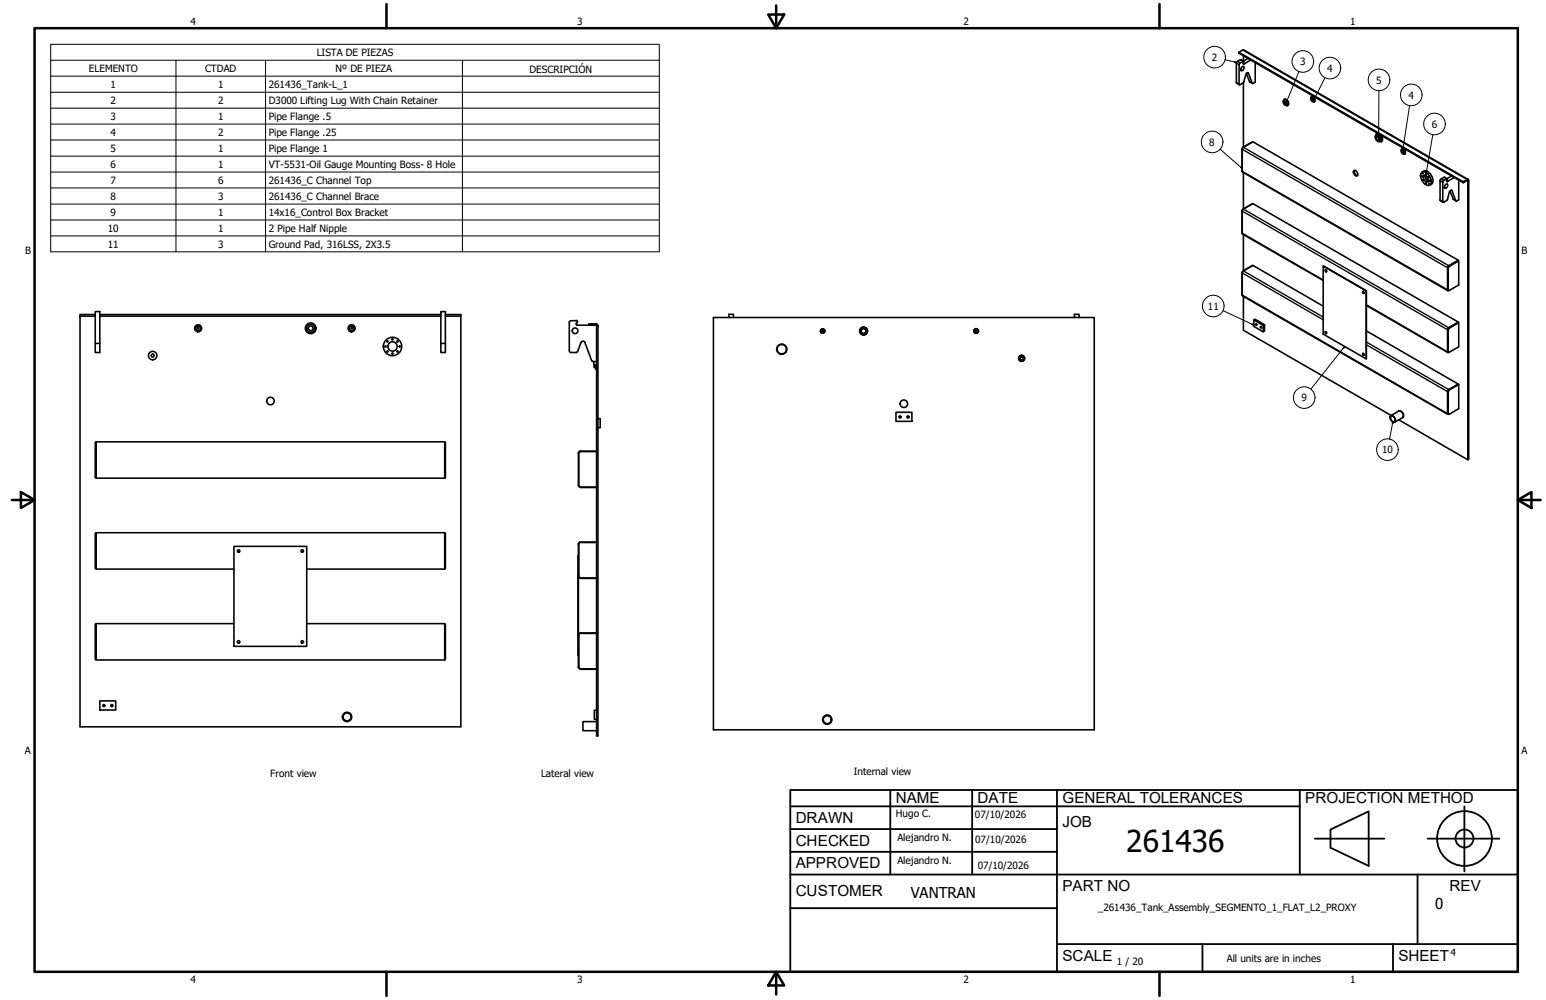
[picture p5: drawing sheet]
<svg xmlns="http://www.w3.org/2000/svg" width="432mm" height="279mm" viewBox="0 0 432 279" stroke-linecap="round" stroke-linejoin="round" font-family="sans-serif">
<!-- layer: Visible (ANSI) -->
<g fill="none" stroke="#000" stroke-width=".44">
<path d="M346 14.6l62.7 36.2M346.8 18.7a.43 .43 0 0 1 .7 .1 .43 .43 0 0 1-.2 .6 .43 .43 0 0 1-.7 .2 .43 .43 0 0 1 .1-.7zM347.3 15.6v1.5M347.3 17.1l-.8-.5-1.2 .9v5.7l.8 .5M348.6 16.3l-1.3 .8M349.3 16.8l-1.9 1.1-.2-.1 .2-.5-.2-.2-.9 .5-.2 .4v5.7l1.3-.7 .6-2.2 .4-.5 .3 .1 1.1 2.8 .8-.2v-5.5M347.3 23.1v18M348.1 20.5l.9 2.3 .8 .5M349.9 39.7l-2.6 1.4M358.5 28.3h.1M358.5 27.9a.88 .88 0 0 1 1 0 .88 .88 0 0 1 .4 .9 .57 .57 0 0 1-.3 .7 .57 .57 0 0 1-.7-.2 1.07 1.07 0 0 1-.4-1.4zM359.1 29.3v.1"/>
<path d="M366.1 27.6a.48 .48 0 0 1 .5-.6 .48 .48 0 0 1 .4 .6 .46 .46 0 0 1 .2 .6 .46 .46 0 0 1-.7 .1M366.1 27.4a.51 .51 0 0 1 .6 .3 .51 .51 0 0 1-.1 .6l-.5-.4zM366.3 27.1a.84 .84 0 0 1 .8 .4 .84 .84 0 0 1-.1 .9M366.4 27.7l.1 .2zM384.2 38a.97 .97 0 0 1 1 .4 .97 .97 0 0 1-.1 1.2 1.24 1.24 0 0 1-.9-1.6zM384.2 37.9a.67 .67 0 0 1 .7-.6 .67 .67 0 0 1 .7 .5 1.09 1.09 0 0 1 0 1.8l-.5-.1 .4-.1M384.4 38.3a.48 .48 0 0 1 .6 .3 .48 .48 0 0 1-.2 .6l-.4-.5zM384.6 37.7l-.3 .2M384.8 37.3l-.3 .1M385.8 37.8a1.15 1.15 0 0 1 0 1.8M347.3 41.1l-.4 .5 .1 6.2M347.3 58.4l-.4 .5 .1 6.2"/>
<path d="M347.3 48.2v10.2M349.9 57l-2.6 1.4M378.1 47.8a.87 .87 0 0 1 .9 .3 .87 .87 0 0 1 0 1 1.11 1.11 0 0 1-.9-1.3zM378.3 47.6a1.08 1.08 0 0 0 .9 1.4M391.4 42.2a.48 .48 0 0 1 .4-.6 .48 .48 0 0 1 .5 .5 .5 .5 0 0 1 .2 .7 .5 .5 0 0 1-.6 .2l-.1-.1M391.5 42a.53 .53 0 0 1 .5 .3 .53 .53 0 0 1-.1 .6 .62 .62 0 0 1-.4-.9zM391.5 41.7a.83 .83 0 0 1 .9 .4 .83 .83 0 0 1-.1 1M391.7 42.4l.1 .1zM397 49.1l.2 .2zM397 48.3a1.59 1.59 0 0 1 2.4 1 1.56 1.56 0 0 1-.4 2.5 2.65 2.65 0 0 1-2-3.5zM397.2 48.1l.5-.3a2.19 2.19 0 0 1 2.4 2v1.3l-.7 .7M397.4 48.4l.1 .2z"/>
<path d="M397.4 50.3l.1 .2zM397.6 49a1.17 1.17 0 0 1 1.2 .6 1.17 1.17 0 0 1-.1 1.3 1.33 1.33 0 0 1-1.1-1.9zM398 49a1.61 1.61 0 0 0 1 1.6M398.1 49l.4 1.1 .5 .4M398.2 48.5l.1 .1zM398.2 51.2l.1 .2zM399 49.3l.2 .2zM399 51.2l.2 .2zM399.4 50.5l.1 .1zM403.7 51.6a.41 .41 0 0 1 .6 0 .41 .41 0 0 1-.1 .6v.1a.43 .43 0 0 1-.7 .3 .43 .43 0 0 1 0-.8zM404.2 50l-.8-.5-1 .5-.2 .4v5.6l.8 .5M405 53.4l.9 2.3 .8 .4"/>
<path d="M405.4 49.1l-1.2 .8M406.1 49.6l-1.9 1.1h-.1l.1-.8-1.2 .8v5.8l1.2-.6 .6-2.2 .5-.6 .3 .2 1 2.8h.3l.5-.3v-5.4M410.1 50.2l-62.7-36.2-1.4 .6v.3l62.7 36.2M347.3 75.6l-.4 .5 .1 6.3M347.3 65.5v10.1M349.9 74.2l-2.6 1.4M369.6 78.4l-22.6-13v-6.5l.2-.4 2.7-1.6 57.4 33.1M369.6 74.4l12 6.9v19l-12-7zM369.6 74.4l12 6.8M370.2 75.4v.3l.3 .2M407.3 72.7l-57.4-33.1-2.8 1.7-.1 6.8 57.4 33.1M407.3 72.8l-2.7 1.4-.3 .5v6.4l.3 .1"/>
<path d="M407.4 72.9l-2.5 1.5-.4 .5v6.1l.3 .2 2.6-1.6v-6.7l-2.7 1.4-.3 .4v6.3l.2 .2M22.4 88.3v114.8h106.3v-114.8M22.4 88.3h4.2M26.6 87.9h-4.2v.4M26.6 87.1h1.3v11.4h-1.3zM26.6 95.9h1.3M27.9 87.9h95.2M27.9 88.3h95.2M123.1 87.1h1.3v11.4h-1.3zM123.1 95.9h1.3M124.4 87.9h4.3v.4M124.4 88.3h4.3"/>
<path d="M159 98l.5 .5h1.4l.4-.3M160.9 89.6h-1.4l-.5 .5v7.9M160.9 89.5l.4 .2-.1 .4M161 90.3l-.1 .4 .4 .2h3.2M161.2 90.1l-.2 .3M161.4 98.2l.9-2.5 .3-.3h.5l.3 .3 1.8 5M166.3 90.8l.4 .4M166.3 90.5h-1.8v.4h1.8l.3 .3M166.3 90.4a.73 .73 0 0 1 .8 .8M166.6 91.2v114.4h.4v-114.4M199.3 88.7h106.3v115.2h-106.3zM203.6 88.7v-.9h1.3v.9"/>
<path d="M300.1 88.7v-.9h1.3v.9M347 82.4v-6.3l.3-.4 2.6-1.5 19.7 11.3M347 82.4v.3l57.4 33.1M347.3 82.8v9.5l41.3 23.8M350.2 89.4l2.6 1.5 .4-.2-2.6-1.5-.4 .2v1.8l2.6 1.5M353.2 90.7v1.8l-.4 .2v-1.8M370.2 92.6v.4l.3 .2M380.6 98.7h.1a.28 .28 0 0 1 .4 .4 .27 .27 0 0 1-.4 .2 .27 .27 0 0 1-.1-.5zM380.7 81.4v.3l.3 .2M380.7 81.4l.3 .3-.1 .3-.3-.3zM380.7 98.7l.1 .5h.2M381.6 81.3v19"/>
<path d="M381.6 85.3l22.8 13.2M381.6 92.5l25.7 14.8M404.6 81.2h.1M404.7 98.4l-.1 .1M407.3 90.1l-2.7 1.5-.3 .3v6.5l.3 .1M407.4 90.2l-2.5 1.4-.4 .6v6l.3 .2 2.6-1.5v-6.7l-3 1.7v6.3l.2 .2M165.3 100.7l.2 .3h1.1M165.9 101v.9h.7M166 102.6v.1M166 101.9v.7M166 102.7l.5 .3M166.4 103.1h.2"/>
<path d="M166.4 103l.1 .1M167 117h.6v2.5h-.6M250.3 115.2h4.4v2.5h-4.4zM388.4 116.2a1.14 1.14 0 0 1 1.3 1.5 .68 .68 0 0 1-.7 .3 .68 .68 0 0 1-.5-.6l-.3-.7zM388.5 116.1l2.2-1.3a1.24 1.24 0 0 1 1.1 1.8l-2.3 1.4M388.5 116.3a.98 .98 0 0 1 1 .5 .98 .98 0 0 1-.1 1.1 1.11 1.11 0 0 1-.9-1.6zM390.7 117.3l19.3 11.2 .2-.2v-77.9l-.2-.3-1.3 .7v.3l1.3-.6v78M407.3 107.4l-2.7 1.4-.3 .5v6.4h.4M407.4 107.4l-2.5 1.5-.4 .6v6l.4 .2 2.5-1.5v-6.8l-3 1.8v6.3l.2 .2M26.9 123.6h-.3v9.9h.3M26.9 123.4h97.3v10.2h-97.3zM124.2 123.6h.2v9.9h-.2"/>
<path d="M161.5 135.6l.1 .3 .5 .2M161.5 126.6v9M161.6 135.4l.2 .5 .5 .2h4.3M161.7 126.8v8.6M162.1 126l-.5 .3-.1 .3M162.1 126h4.5M162.1 136.2h4.5M162.3 126.1l-.5 .2-.2 .5M162.3 126.2h4.3M26.9 149h-.3v9.9h.3M65.3 159h-38.4v-10.2h97.3v10.2h-38.5M65.3 152.7h20.4v27.9h-20.4z"/>
<path d="M124.2 149h.2v9.9h-.2M161.5 152v34.4l.3 .5h.3M161.5 155.3v27.9M161.7 152.2v8.6M162.1 151.4l-.5 .3-.1 .3M162.1 151.4h4.5M162.3 151.5l-.5 .2-.2 .5M162.3 151.6h4.3M26.9 174.4h-.3v9.9h.3M65.3 174.2h-38.4v10.2h97.3v-10.2h-38.5M124.2 174.4h.2v9.9h-.2M161.5 161l.3 .5h.3"/>
<path d="M161.6 160.8l.2 .5 .5 .2h4.3M161.7 177.6v8.6M162.1 176.8l-.5 .3-.1 .3M162.1 161.6h4.5M162.1 176.8h4.5M162.3 176.9l-.5 .2-.2 .5M162.3 177h4.3M27.9 195.8h4.4v2.6h-4.4zM161.6 186.2l.2 .5 .5 .2h4.3M162.1 187h4.5M166.6 198.4h-.6v2.6h.6M166.6 201.6h-3.8v2.6h3.8"/>
<circle cx="359" cy="28.8" r=".27"/>
<circle cx="370.3" cy="75.7" r=".22"/>
<circle cx="42.6" cy="99.3" r=".41"/>
<circle cx="42.6" cy="99.3" r="1.17"/>
<circle cx="55.3" cy="91.7" r=".67"/>
<circle cx="55.3" cy="91.7" r=".16"/>
<circle cx="55.3" cy="91.7" r=".98"/>
<circle cx="86.8" cy="91.7" r="1.49"/>
<circle cx="86.8" cy="91.7" r=".67"/>
<circle cx="86.8" cy="91.7" r="1.11"/>
<circle cx="98.2" cy="91.7" r=".67"/>
<circle cx="98.2" cy="91.7" r=".16"/>
<circle cx="98.2" cy="91.7" r=".98"/>
<circle cx="107.7" cy="96.8" r=".16"/>
<circle cx="108.2" cy="95.4" r=".16"/>
<circle cx="108.2" cy="98.2" r=".16"/>
<circle cx="109.6" cy="98.8" r=".16"/>
<circle cx="109.6" cy="94.8" r=".16"/>
<circle cx="109.6" cy="96.8" r="1.3"/>
<circle cx="109.6" cy="96.8" r="2.57"/>
<circle cx="111" cy="95.4" r=".16"/>
<circle cx="111" cy="98.2" r=".16"/>
<circle cx="111.7" cy="96.8" r=".16"/>
<circle cx="160.6" cy="92.4" r=".79"/>
<circle cx="218.3" cy="97.6" r="1.3"/>
<circle cx="218.3" cy="97.6" r="1.43"/>
<circle cx="229.8" cy="92.5" r=".16"/>
<circle cx="229.8" cy="92.5" r=".6"/>
<circle cx="241.2" cy="92.5" r=".67"/>
<circle cx="241.2" cy="92.5" r="1.11"/>
<circle cx="241.2" cy="92.5" r="1.05"/>
<circle cx="272.6" cy="92.5" r=".16"/>
<circle cx="272.6" cy="92.5" r=".67"/>
<circle cx="272.6" cy="92.5" r=".6"/>
<circle cx="350.9" cy="90.7" r=".18"/>
<circle cx="352.2" cy="91.4" r=".16"/>
<circle cx="370.3" cy="92.9" r=".25"/>
<circle cx="75.5" cy="112" r="1.05"/>
<circle cx="251.4" cy="116.5" r=".29"/>
<circle cx="252.4" cy="112.8" r="1.05"/>
<circle cx="253.6" cy="116.5" r=".29"/>
<circle cx="285.3" cy="100.1" r=".79"/>
<circle cx="285.3" cy="100.1" r=".41"/>
<circle cx="285.3" cy="100.1" r=".86"/>
<circle cx="66.6" cy="154" r=".35"/>
<circle cx="84.4" cy="154" r=".35"/>
<circle cx="66.6" cy="179.4" r=".35"/>
<circle cx="84.4" cy="179.4" r=".35"/>
<circle cx="29" cy="197.1" r=".29"/>
<circle cx="31.2" cy="197.1" r=".29"/>
<circle cx="96.9" cy="200.3" r="1.11"/>
<circle cx="96.9" cy="200.3" r="1.3"/>
<circle cx="231" cy="201.1" r="1.11"/>
<circle cx="231" cy="201.1" r="1.3"/>
</g>
<!-- layer: Visible fina (ANSI) -->
<g fill="none" stroke="#000" stroke-width=".38">
<path d="M345.3 17.7l.8 .4M345.6 17.1l.7 .5M346.5 16.7l.7 .4M347.1 14l62.7 36.2 .2 .3 .2-.1M347.2 17.8l.2 .1M345.3 23.1l.8 .4M348.4 20.3l.3 .1M349 22.8l.8 .4M358.5 28.3a.61 .61 0 0 1 .7 .3 .61 .61 0 0 1-.2 .7 .79 .79 0 0 1-.5-1zM358.6 27.9a1.01 1.01 0 0 1 1 .5 1.01 1.01 0 0 1-.1 1.1l-.4-.2a.61 .61 0 0 0 .1-.7 .61 .61 0 0 0-.7-.3zM358.6 27.8a1.11 1.11 0 0 1 1.1 1.7M384.4 37.8a.61 .61 0 0 1 .7-.3 .61 .61 0 0 1 .5 .5 .78 .78 0 0 1 .3 .8 .78 .78 0 0 1-.5 .6h-.1"/>
<path d="M384.6 37.7a1.11 1.11 0 0 1 .9 1.7M346.9 41.7l.1 .1M346.9 47.6l.1 .1M346.9 59l.1 .1M347 47.9l57.4 33.1M347 41.7l57.4 33.1M347 59l57.4 33.1M347.3 41.1l57.3 33.3M347.3 58.4l57.3 33.2M402.2 50.5l.8 .4M402.2 55.9l.8 .4M402.5 50l.7 .4"/>
<path d="M403.4 49.5l.7 .5M404.1 50.6l.1 .1M405.3 53.1l.3 .2M405.9 55.6l.7 .5M346.9 64.9l.1 .1M346.9 76.3h.1M347 65.2l22.6 13M347 76.3l22.6 13M347.3 75.6l22.3 13M404.4 74.9l.1 .1M404.7 74.3l.2 .1M166.3 90.5v.4"/>
<path d="M166.6 91.2h.4M346.9 82.2h.1M347 82.4l57.4 33.1M381.6 95.6l23 13.3M381.6 85.2l22.8 13M381.6 96.3l22.8 13M404.4 80.8l.1 .1M404.4 92.2l.1 .1M404.4 98.1l.1 .1M404.6 98.4v.1M404.7 91.6h.2M166 101.9v.8"/>
<path d="M166.4 101.9v1.2v-1.2M404.4 109.5l.1 .1M404.4 115.4h.1M404.6 115.7v.1M404.7 108.8l.2 .1M161.5 135.6h.2M161.5 126.6h.2M162.1 126v.2M162.1 136v.2M161.5 152h.2M162.1 151.4v.2M161.5 161h.2"/>
<path d="M161.5 177.4h.2M162.1 161.4v.2M162.1 176.8v.2M161.5 186.4h.2M162.1 186.8v.2"/>
</g>
<circle cx="404.6" cy="81.2" r=".19" fill="#000"/>
<g fill="none" stroke="#000" stroke-width=".28">
<path d="M14.2 16.8v-4.4h169.9v4.4M14.2 16.8h169.9v4.5M14.2 16.8v53.6h169.9v-49.1M49.1 16.8v53.6M74.2 16.8v53.6M129.2 16.8v53.6M342.1 16.7l3.3 .8M344.9 17.2l.5 .3h-.5zM14.2 21.3h169.9M14.2 25.8h169.9M14.2 30.2h169.9M14.2 34.7h169.9"/>
<path d="M14.2 39.1h169.9M359.2 28.4l.3 .1-.3 .5zM362.8 20l-3.6 9M367 27.6l.2 .1-.4 .4zM370.1 21.7l-3.3 6.4M384.9 37.7h.3l-.2 .5zM385.1 25.4l-.1 12.8M393.7 29.5l-2 12.9M400.2 37.7l-1.9 10.9M14.2 43.6h169.9M14.2 48.1h169.9M14.2 52.5h169.9"/>
<path d="M14.2 57h169.9M340.8 41.7l6.2 5.4M346.6 46.6l.4 .5-.5-.3zM391.7 41.8l.2 .1-.2 .5zM398.3 48.1h.2l-.2 .5zM14.2 61.5h169.9M14.2 65.9h169.9M341.6 86.8l8.6 4.1M349.8 90.5l.4 .4-.5-.2zM375.2 97.2l.3-.4-.2 .5zM375.5 96.8l-9.4 11.9M389 117.8l.1 .5h-.3z"/>
<path d="M389 117.8l-.9 4.9"/>
<circle cx="339.2" cy="16" r="3"/>
<circle cx="363.9" cy="17.2" r="3"/>
<circle cx="371.4" cy="19" r="3"/>
<circle cx="338.5" cy="39.7" r="3"/>
<circle cx="385.2" cy="22.3" r="3"/>
<circle cx="394.2" cy="26.5" r="3"/>
<circle cx="400.7" cy="34.6" r="3"/>
<circle cx="338.9" cy="85.5" r="3"/>
<circle cx="364.3" cy="111.1" r="3"/>
<circle cx="387.5" cy="125.6" r="3"/>
</g>
<!-- layer: Borde (ANSI) -->
<g fill="none" stroke="#000" stroke-width=".7">
<path d="M9.7 7.9h414.2v263.6h-414.2zM107.9 1.1v6.8M214.6 4.1h4.4l-2.2 3.8zM216.8 1.5v6.4M323.8 1.1v6.8M3.3 139.7h6.4M5.8 137.5l3.9 2.2-3.9 2.2zM423.9 139.7l3.8-2.2v4.4zM423.9 139.7h6.4M107.9 271.5v6.8M216.8 271.5l2.2 3.8h-4.4zM216.8 271.5v6.4"/>
<path d="M323.8 271.5v6.8"/>
</g>
<!-- layer: Title (ANSI)-1 -->
<g fill="none" stroke="#000" stroke-width=".51">
<path d="M220.7 220.7h203.2v50.8h-203.2zM220.7 225.3h142.3M220.7 231.6h74.5M220.7 238h74.5M248.7 220.7v23.6M271.5 220.7v23.6M295.2 220.7v50.8M363 220.7v23.6M367.2 234.3h19.5M371.6 231.8l10.7-5.1v15.2l-10.7-5zM398.7 234.3h20.1M409 225.3v18.2"/>
<path d="M220.7 244.3h203.2M220.7 253.7h74.5M395.9 244.3v19.5M295.2 263.8h128.7M335.9 263.8v7.7M389.1 263.8v7.7"/>
<circle cx="409" cy="234.3" r="7.7"/>
<circle cx="409" cy="234.3" r="2.51"/>
</g>
<path d="M344.9 17.2l.5 .3h-.5zM359.2 28.4l.3 .1-.3 .5zM367 27.6l.2 .1-.4 .4zM384.9 37.7h.3l-.2 .5zM346.6 46.6l.4 .5-.5-.3zM391.7 41.8l.2 .1-.2 .5zM398.3 48.1h.2l-.2 .5zM349.8 90.5l.4 .4-.5-.2zM375.2 97.2l.3-.4-.2 .5zM389 117.8l.1 .5h-.3z" fill="#000"/>
<text font-size="8.4" x="314.6" y="238.1">261436</text>
<g font-size="4.3">
<text x="250.2" y="224.2">NAME</text>
<text x="273" y="224.2">DATE</text>
<text x="296.7" y="224.3">GENERAL TOLERANCES</text>
<text x="364.6" y="224.3">PROJECTION METHOD</text>
<text x="222.2" y="229.9">DRAWN</text>
<text x="296.7" y="230.9">JOB</text>
<text x="222.2" y="236.3">CHECKED</text>
<text x="222.2" y="242.6">APPROVED</text>
<text x="222.2" y="250.3">CUSTOMER</text>
<text x="296.7" y="249">PART NO</text>
<text x="404.8" y="248.9">REV</text>
<text x="296.7" y="268.4">SCALE</text>
<text x="390.6" y="268.4">SHEET</text>
</g>
<g font-size="4.2">
<text x="254.4" y="250.8">VANTRAN</text>
<text x="400.9" y="254">0</text>
</g>
<g font-size="2.8">
<text x="53.2" y="6.9">4</text>
<text x="161.2" y="6.9">3</text>
<text x="269.1" y="6.9">2</text>
<text x="377.1" y="6.9">1</text>
<text x="88.5" y="15.6">LISTA DE PIEZAS</text>
<text x="338.5" y="17">2</text>
<text x="24.8" y="20.1">ELEMENTO</text>
<text x="57.3" y="20.1">CTDAD</text>
<text x="93.7" y="20.1">Nº DE PIEZA</text>
<text x="147.9" y="20.4">DESCRIPCIÓN</text>
<text x="363.2" y="18.2">3</text>
<text x="370.6" y="20.1">4</text>
<text x="384.4" y="23.4">5</text>
<text x="30.9" y="24.6">1</text>
<text x="30.9" y="29">2</text>
<text x="60.9" y="24.6">1</text>
<text x="60.9" y="29">2</text>
<text x="75.1" y="24.6">261436_Tank-L_1</text>
<text x="75.1" y="29.1">D3000 Lifting Lug With Chain Retainer</text>
<text x="393.4" y="27.6">4</text>
<text x="30.9" y="33.5">3</text>
<text x="60.9" y="33.5">1</text>
<text x="75.1" y="33.5">Pipe Flange .5</text>
<text x="399.9" y="35.7">6</text>
<text x="30.9" y="37.9">4</text>
<text x="60.9" y="38">2</text>
<text x="75.1" y="38">Pipe Flange .25</text>
<text x="337.8" y="40.7">8</text>
<text x="30.9" y="42.4">5</text>
<text x="30.9" y="46.9">6</text>
<text x="60.9" y="42.4">1</text>
<text x="60.9" y="46.9">1</text>
<text x="75.1" y="42.4">Pipe Flange 1</text>
<text x="75.1" y="46.9">VT-5531-Oil Gauge Mounting Boss- 8 Hole</text>
<text x="30.9" y="51.3">7</text>
<text x="60.9" y="51.3">6</text>
<text x="75.1" y="51.4">261436_C Channel Top</text>
<text x="30.9" y="55.8">8</text>
<text x="60.9" y="55.8">3</text>
<text x="75.1" y="55.8">261436_C Channel Brace</text>
<text x="30.1" y="64.7">10</text>
<text x="30.9" y="60.3">9</text>
<text x="60.9" y="60.3">1</text>
<text x="60.9" y="64.7">1</text>
<text x="75.1" y="60.3">14x16_Control Box Bracket</text>
<text x="75.1" y="64.8">2 Pipe Half Nipple</text>
<text x="7" y="70.9">B</text>
<text x="30.1" y="69.2">11</text>
<text x="60.9" y="69.2">3</text>
<text x="75.1" y="69.2">Ground Pad, 316LSS, 2X3.5</text>
<text x="424.9" y="70.9">B</text>
<text x="337.4" y="86.5">11</text>
<text x="363.5" y="112.1">9</text>
<text x="386" y="126.7">10</text>
<text x="6.9" y="210.6">A</text>
<text x="424.9" y="210.6">A</text>
<text x="75.5" y="217">Front view</text>
<text x="151.1" y="217.2">Lateral view</text>
<text x="238.4" y="216.5">Internal view</text>
<text x="250.2" y="228.3">Hugo C.</text>
<text x="272.3" y="228.4">07/10/2026</text>
<text x="250.6" y="234.9">Alejandro N.</text>
<text x="272.4" y="235.6">07/10/2026</text>
<text x="250.6" y="241.5">Alejandro N.</text>
<text x="273.1" y="242.8">07/10/2026</text>
<text x="306.6" y="254.5">_261436_Tank_Assembly_SEGMENTO_1_FLAT_L2_PROXY</text>
<text x="312" y="269.7">1 / 20</text>
<text x="342.6" y="268.7">All units are in inches</text>
<text x="405.1" y="267.1">4</text>
<text x="53.2" y="274.6">4</text>
<text x="161.2" y="274.6">3</text>
<text x="269.1" y="274.6">2</text>
<text x="377.1" y="274.6">1</text>
</g>
</svg>
